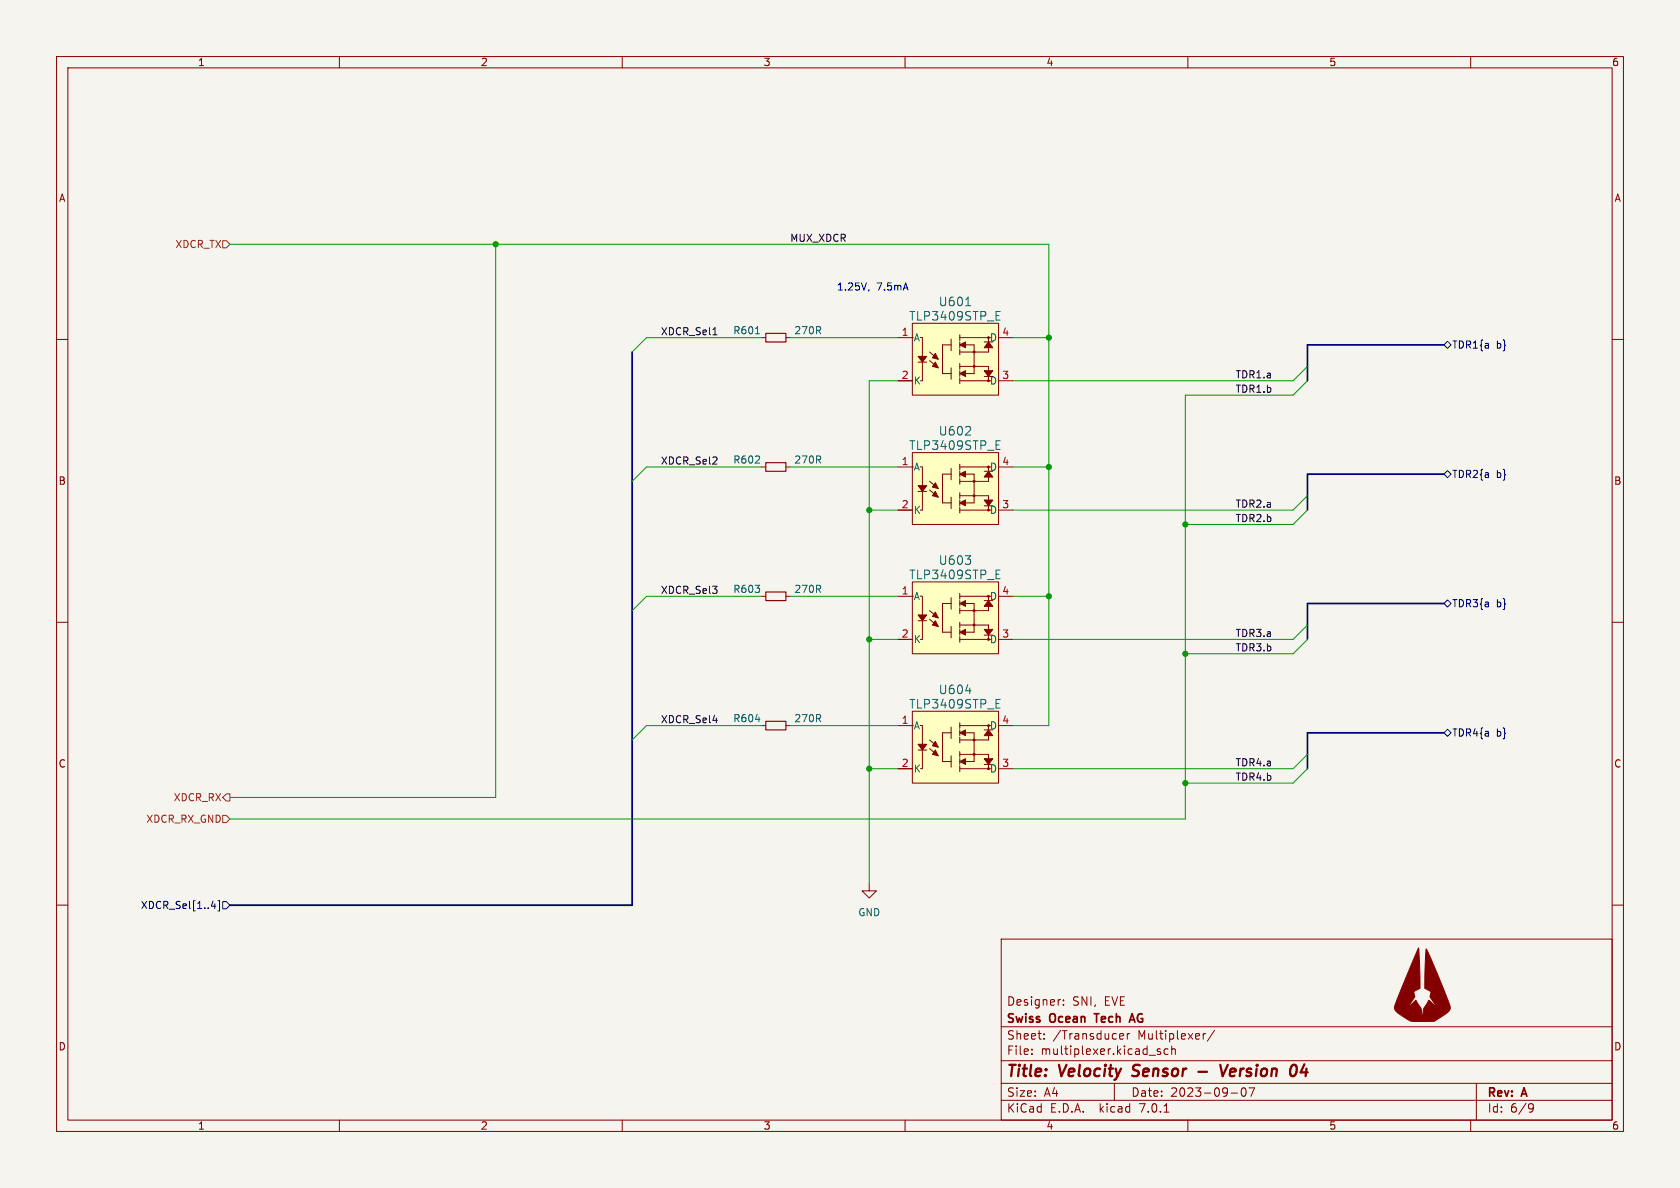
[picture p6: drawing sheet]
<svg xmlns="http://www.w3.org/2000/svg" width="297mm" height="210mm" viewBox="0 0 297 210" stroke-linecap="round" stroke-linejoin="round" font-family="sans-serif">
<path d="M0 0h297v210h-297z" fill="#f5f4ef" stroke="#f5f4ef" stroke-width=".18"/>
<g fill="none" stroke="#840000" stroke-width=".18">
<path d="M10 10h277v190h-277zM12 12h273v186h-273zM60 10v2M110 10v2M160 10v2M210 10v2M260 10v2M10 60h2M134.6 59.7h.8M138.9 59.7h.8M158.7 59.7h2.6M161.3 57.2h15.2v12.7h-15.2z"/>
<path d="M163.1 59.7v3.3M168.1 59.9v2.1M169.7 59.2v1M169.7 59.7h5M176.5 59.7h2.6M285 60h2M158.7 67.3h2.6M162.3 64h1.5M163.1 64v3.3M164.3 63.8l1.6 1.2M164.3 62.2l1.6 1.3M168.1 61h-1.5v5h1.5"/>
<path d="M168.1 65v2.1M169.7 60.5v1M169.7 61.7v1M169.7 64.3v1M169.7 65.5v1M169.7 66.8v1M169.7 64.8h5.1v.7M169.7 67.3h5M170.7 61h1.5v5h-1.5M174 66.5h1.5M174 60.5h1.5M174.8 61.5v.7h-5.1"/>
<path d="M176.5 67.3h2.6M134.6 82.6h.8M138.9 82.6h.8M158.7 90.2h2.6M158.7 82.6h2.6M161.3 80h15.2v12.7h-15.2zM162.3 86.9h1.5M163.1 82.6v3.3M163.1 86.9v3.3M164.3 86.6l1.6 1.3M164.3 85.1l1.6 1.3M168.1 83.8h-1.5v5.1h1.5"/>
<path d="M168.1 82.8v2M168.1 87.9v2M169.7 90.2h5M169.7 82v1.1M169.7 83.3v1M169.7 84.6v1M169.7 87.1v1M169.7 88.4v1M169.7 89.7v1M169.7 87.6h5.1v.8M169.7 82.6h5M170.7 83.8h1.5v5.1h-1.5"/>
<path d="M174 89.4h1.5M174 83.3h1.5M174.8 84.3v.8h-5.1M176.5 90.2h2.6M176.5 82.6h2.6M10 110h2M134.6 105.4h.8M138.9 105.4h.8M158.7 113h2.6M158.7 105.4h2.6M161.3 102.9h15.2v12.7h-15.2zM162.3 109.7h1.5"/>
<path d="M163.1 105.4v3.3M163.1 109.7v3.3M164.3 109.5l1.6 1.2M164.3 108l1.6 1.2M168.1 106.7h-1.5v5.1h1.5M168.1 105.7v2M168.1 110.7v2.1M169.7 104.9v1M169.7 106.2v1M169.7 107.4v1.1M169.7 110v1M169.7 111.3v1"/>
<path d="M169.7 112.5v1M169.7 110.5h5.1v.8M169.7 113h5M169.7 105.4h5M170.7 106.7h1.5v5.1h-1.5M174 112.3h1.5M174 106.2h1.5M174.8 107.2v.8h-5.1M176.5 113h2.6M176.5 105.4h2.6M285 110h2M134.6 128.3h.8"/>
<path d="M138.9 128.3h.8M158.7 135.9h2.6M158.7 128.3h2.6M161.3 125.7h15.2v12.7h-15.2zM162.3 132.6h1.5M163.1 128.3v3.3M163.1 132.6v3.3M164.3 132.3l1.6 1.3M164.3 130.8l1.6 1.3M168.1 129.5h-1.5v5.1h1.5M168.1 128.5v2.1M168.1 133.6v2"/>
<path d="M169.7 127.8v1M169.7 129v1M169.7 130.3v1M169.7 132.8v1.1M169.7 134.1v1M169.7 135.4v1M169.7 133.4h5.1v.7M169.7 135.9h5M169.7 128.3h5M170.7 129.5h1.5v5.1h-1.5M174 135.1h1.5M174 129h1.5"/>
<path d="M174.8 130v.8h-5.1M176.5 135.9h2.6M176.5 128.3h2.6M10 160h2M153.7 156.2v1.3h1.2l-1.2 1.3-1.3-1.3h1.3M285 160h2M177 166h108v32h-108zM187.4 176.7h.1M188 177.6v.1M188 176.8v.1M60 198v2M110 198v2"/>
<path d="M160 198v2M177 194.5h108M177 191.5h108M177 187.5h108M177 181.5h108M182.4 186.3v.1M182.4 185.5v.1M184.6 183.6v.1M184.6 182.8v.1M197 191.5v3M198 183.6h.6M198 182.8l.4-.1 .2 .4-.7 .1"/>
<path d="M199.3 182.7v1M199.7 182.7l-.3 .1-.1 .2M204.6 185.7l.6 .4-.2 .3-.4-.1M205.1 185.5l-.3-.1-.2 .2M205.8 196.6h.8M206.5 185.5l-.4-.1-.3 .3v.4l.1 .2h.6M207.1 185.5l.3-.1 .3 .1 .1 .9M207.1 184.9v1.5M210 198v2M212.7 182.7v1M213.1 182.7l-.2 .1-.2 .2M214.7 182.1l-1.3 2"/>
<path d="M217.6 193.2h1.2M219.6 192.4l.2-.1a.81 .81 0 0 1 .6 .6 .81 .81 0 0 1-.3 .8l-.2 .1a.81 .81 0 0 1-.6-.6 .81 .81 0 0 1 .3-.8zM220.8 192.3h1l-.7 1.5M260 198v2M261 191.5v6.5M270.5 195.1l.5 .1a.99 .99 0 0 1-.4 1.4h-.2M271.1 195.7l-.2 .3h-.4"/>
</g>
<path d="M200.1 190.1l.3 .1M211.9 189.5h1.5M215.7 188.2l.4 2 1-2M228.9 188.2a1.3 1.3 0 0 1-.1 1.9" fill="none" stroke="#840000" stroke-width=".4"/>
<path d="M193.4 179.2h.9M199.6 180.7l.5-1.5 .5 1.5M199.8 180.3h.7" fill="none" stroke="#840000" stroke-width=".3"/>
<g fill="#840000" stroke="#840000" stroke-width=".18">
<path d="M250.8 167.6l.2 7.1-1.1 .6 .2 .9-1.4 2.2 1.6-1.6 .2 .4a3.6 3.6 0 0 1 .9 2.8l.1-.1a4.3 4.3 0 0 1 1.2-3.1l1.6 1.6-1.5-2.2 .2-.9-1.1-.6 .2-7 3.1 7.2a11.5 11.5 0 0 1 1.2 3.4l-.4 .6-2.5 1.7h-2a4.2 4.2 0 0 1-2.4-.2l-.2-.2a5.9 5.9 0 0 1-2.3-1.9l-.1-.3 .6-1.5z"/>
<path d="M162.3 85.9h1.5l-.7 1z"/>
<path d="M165.4 86.9l.5 1-1.1-.3z"/>
<path d="M165.4 85.3l.5 1.1-1.1-.3z"/>
<path d="M169.7 88.9l1-.5v1z"/>
<path d="M169.7 83.8l1-.5v1z"/>
<path d="M174 88.4h1.5l-.7 1z"/>
<path d="M174.8 83.3l.7 1h-1.5z"/>
<path d="M162.3 131.6h1.5l-.7 1z"/>
<path d="M165.4 132.6l.5 1-1.1-.2z"/>
<path d="M165.4 131.1l.5 1-1.1-.3z"/>
<path d="M169.7 134.6l1-.5v1z"/>
<path d="M169.7 129.5l1-.5v1z"/>
<path d="M174 134.1h1.5l-.7 1z"/>
<path d="M174.8 129l.7 1h-1.5z"/>
<path d="M162.3 108.7h1.5l-.7 1z"/>
<path d="M165.4 109.7l.5 1-1.1-.2z"/>
<path d="M165.4 108.2l.5 1-1.1-.2z"/>
<path d="M169.7 111.8l1-.5v1z"/>
<path d="M169.7 106.7l1-.5v1z"/>
<path d="M174 111.3h1.5l-.7 1z"/>
<path d="M174.8 106.2l.7 1h-1.5z"/>
<path d="M162.3 63h1.5l-.7 1z"/>
<path d="M165.4 64l.5 1-1.1-.2z"/>
<path d="M165.4 62.5l.5 1-1.1-.3z"/>
<path d="M169.7 66l1-.5v1z"/>
<path d="M169.7 61l1-.5v1z"/>
<path d="M174 65.5h1.5l-.7 1z"/>
<path d="M174.8 60.5l.7 1h-1.5z"/>
</g>
<g fill="#ffffc2" stroke="#ffffc2" stroke-width=".18">
<path d="M161.3 80h15.2v12.7h-15.2z"/>
<path d="M161.3 125.7h15.2v12.7h-15.2z"/>
<path d="M161.3 102.9h15.2v12.7h-15.2z"/>
<path d="M161.3 57.2h15.2v12.7h-15.2z"/>
</g>
<g fill="none" stroke="#840000" stroke-width=".25">
<circle cx="172.2" cy="64.8" r=".13"/>
<circle cx="172.2" cy="62.2" r=".13"/>
<circle cx="172.2" cy="87.6" r=".13"/>
<circle cx="172.2" cy="85.1" r=".13"/>
<circle cx="172.2" cy="110.5" r=".13"/>
<circle cx="172.2" cy="108" r=".13"/>
<circle cx="172.2" cy="133.4" r=".13"/>
<circle cx="172.2" cy="130.8" r=".13"/>
</g>
<g fill="none" stroke="#006464" stroke-width=".18">
<path d="M133.6 59h.7M170.7 54h.9M176.1 55.8h.5M176.1 56.6h.7M176.1 55.1h.7M176.1 78.6h.5M176.1 79.4h.7M176.1 77.9h.7M176.1 101.5h.5M176.1 102.3h.7M176.1 100.8h.7M170.7 122.1h1"/>
<path d="M176.1 124.4h.5M176.1 125.2h.7M176.1 123.6h.7"/>
</g>
<path d="M135.4 58.9h3.5v1.6h-3.5zM135.4 81.8h3.5v1.5h-3.5zM135.4 104.6h3.5v1.6h-3.5zM135.4 127.5h3.5v1.5h-3.5z" fill="none" stroke="#840000" stroke-width=".2"/>
<path d="M39.4 42.5h.6l.6 .7-.6 .6h-.6zM39.4 144.1h.6l.6 .7-.6 .6h-.6zM40 140.3h.6v1.3h-.6l-.6-.6z" fill="none" stroke="#725600" stroke-width=".18"/>
<path d="M255.3 61l.6-.7 .6 .7-.6 .6zM255.3 83.8l.6-.6 .6 .6-.6 .7zM255.3 106.7l.6-.7 .6 .7-.6 .6zM255.3 129.5l.6-.6 .6 .6-.6 .7zM38 159.8v.8M38.5 159.2h.3v1.8h-.3M39.4 159.4h.6l.6 .6-.6 .7h-.6zM37.4 160.2h.8" fill="none" stroke="#000084" stroke-width=".18"/>
<path d="M126 59.2h.8" fill="none" stroke="#0f0f0f" stroke-width=".18"/>
<path d="M153.6 51.2l-.1 .3" fill="none" stroke="#0000c2" stroke-width=".18"/>
<path d="M111.8 62.2v97.8h-71.2M255.3 61h-24.2v6.3M255.3 83.8h-24.2v6.4M255.3 106.7h-24.2v6.3M255.3 129.5h-24.2v6.4" fill="none" stroke="#000084" stroke-width=".3"/>
<g fill="none" stroke="#009600" stroke-width=".18">
<path d="M40.6 43.2h144.8v85.1h-6.3M87.6 43.2v97.8h-47M134.6 59.7h-20.3l-2.5 2.5M139.7 59.7h19M179.1 59.7h6.3M158.7 67.3h-5v88.9M231.1 67.3l-2.5 2.6h-19.1v74.9h-168.9M231.1 64.8l-2.5 2.5h-49.5M134.6 82.6h-20.3l-2.5 2.5M139.7 82.6h19M153.7 90.2h5M179.1 82.6h6.3"/>
<path d="M231.1 90.2l-2.5 2.5h-19.1M231.1 87.6l-2.5 2.6h-49.5M134.6 105.4h-20.3l-2.5 2.6M139.7 105.4h19M153.7 113h5M179.1 105.4h6.3M231.1 113l-2.5 2.6h-19.1M231.1 110.5l-2.5 2.5h-49.5M134.6 128.3h-20.3l-2.5 2.5M139.7 128.3h19M153.7 135.9h5M231.1 133.4l-2.5 2.5h-49.5"/>
<path d="M231.1 135.9l-2.5 2.5h-19.1"/>
</g>
<g fill="#009600" stroke="#009600" stroke-width=".18">
<circle cx="209.5" cy="138.4" r=".46"/>
<circle cx="209.5" cy="115.6" r=".46"/>
<circle cx="185.4" cy="105.4" r=".46"/>
<circle cx="153.7" cy="135.9" r=".46"/>
<circle cx="153.7" cy="113" r=".46"/>
<circle cx="209.5" cy="92.7" r=".46"/>
<circle cx="185.4" cy="82.6" r=".46"/>
<circle cx="153.7" cy="90.2" r=".46"/>
<circle cx="87.6" cy="43.2" r=".46"/>
<circle cx="185.4" cy="59.7" r=".46"/>
</g>
<g font-size="2.8" fill="#840000">
<text x="178" y="190.8">Title:</text>
<text x="187.4" y="190.8">Velocity</text>
<text x="201" y="190.8">Sensor</text>
<text x="217.7" y="190.8">Version</text>
<text x="230.6" y="190.8">04</text>
</g>
<g font-size="2.1" fill="#006464">
<text x="160.7" y="56.8">TLP3409STP_E</text>
<text x="165.9" y="54.3">U601</text>
<text x="165.9" y="77.2">U602</text>
<text x="160.7" y="79.7">TLP3409STP_E</text>
<text x="165.9" y="100">U603</text>
<text x="160.7" y="102.6">TLP3409STP_E</text>
<text x="160.7" y="125.4">TLP3409STP_E</text>
<text x="165.9" y="122.9">U604</text>
</g>
<g font-size="2.1" fill="#840000">
<text x="178" y="177.9">Designer:</text>
<text x="189.6" y="177.9">SNI,</text>
<text x="195.2" y="177.9">EVE</text>
<text x="178" y="183.9">Sheet:</text>
<text x="178" y="181.1">Swiss</text>
<text x="185.7" y="181.1">Ocean</text>
<text x="186.2" y="183.9">/Transducer</text>
<text x="194.2" y="181.1">Tech</text>
<text x="200.9" y="181.1">AG</text>
<text x="201.2" y="183.9">Multiplexer/</text>
<text x="178" y="186.6">File:</text>
<text x="184" y="186.6">multiplexer.kicad_sch</text>
<text x="178" y="196.8">KiCad</text>
<text x="178" y="194">Size:</text>
<text x="184.6" y="194">A4</text>
<text x="185.7" y="196.8">E.D.A.</text>
<text x="194.4" y="196.8">kicad</text>
<text x="200" y="194">Date:</text>
<text x="201.5" y="196.8">7.0.1</text>
<text x="206.9" y="194">2023-09-07</text>
<text x="263" y="194.2">Rev:</text>
<text x="263" y="196.8">Id:</text>
<text x="267" y="196.8">6/9</text>
<text x="269.2" y="194.2">A</text>
</g>
<g font-size="1.8" fill="#840000">
<text x="35" y="11.8">1</text>
<text x="85" y="11.8">2</text>
<text x="135" y="11.8">3</text>
<text x="185" y="11.8">4</text>
<text x="235" y="11.8">5</text>
<text x="285" y="11.8">6</text>
<text x="10.4" y="35.8">A</text>
<text x="285.4" y="35.8">A</text>
<text x="10.3" y="85.8">B</text>
<text x="285.3" y="85.8">B</text>
<text x="10.3" y="135.8">C</text>
<text x="285.3" y="135.8">C</text>
<text x="10.3" y="185.8">D</text>
<text x="285.3" y="185.8">D</text>
<text x="35" y="199.8">1</text>
<text x="85" y="199.8">2</text>
<text x="135" y="199.8">3</text>
<text x="185" y="199.8">4</text>
<text x="235" y="199.8">5</text>
<text x="285" y="199.8">6</text>
</g>
<g font-size="1.8" fill="#725600">
<text x="30.9" y="44">XDCR_TX</text>
<text x="30.6" y="141.8">XDCR_RX</text>
<text x="25.7" y="145.6">XDCR_RX_GND</text>
</g>
<g font-size="1.8" fill="#0f0f0f">
<text x="139.7" y="42.8">MUX_XDCR</text>
<text x="116.8" y="59.3">XDCR_Sel1</text>
<text x="218.4" y="69.5">TDR1.b</text>
<text x="218.4" y="67">TDR1.a</text>
<text x="116.8" y="82.2">XDCR_Sel2</text>
<text x="218.4" y="89.8">TDR2.a</text>
<text x="218.4" y="92.4">TDR2.b</text>
<text x="116.8" y="105.1">XDCR_Sel3</text>
<text x="218.4" y="112.7">TDR3.a</text>
<text x="218.4" y="115.2">TDR3.b</text>
<text x="116.8" y="127.9">XDCR_Sel4</text>
<text x="218.4" y="135.5">TDR4.a</text>
<text x="218.4" y="138.1">TDR4.b</text>
</g>
<g font-size="1.8" fill="#0000c2">
<text x="148" y="51.4">1.25V,</text>
<text x="155" y="51.4">7.5mA</text>
</g>
<g font-size="1.8" fill="#006464">
<text x="129.6" y="59.2">R601</text>
<text x="140.4" y="59.2">270R</text>
<text x="161.5" y="60.5">A</text>
<text x="174.9" y="60.5">D</text>
<text x="161.5" y="68.1">K</text>
<text x="174.9" y="68.1">D</text>
<text x="129.6" y="82.1">R602</text>
<text x="140.4" y="82.1">270R</text>
<text x="161.5" y="83.4">A</text>
<text x="174.9" y="83.4">D</text>
<text x="161.5" y="91">K</text>
<text x="174.9" y="91">D</text>
<text x="129.6" y="105">R603</text>
<text x="140.4" y="105">270R</text>
<text x="161.5" y="106.2">A</text>
<text x="174.9" y="106.2">D</text>
<text x="161.5" y="113.9">K</text>
<text x="174.9" y="113.9">D</text>
<text x="129.6" y="127.8">R604</text>
<text x="140.4" y="127.8">270R</text>
<text x="161.5" y="129.1">A</text>
<text x="174.9" y="129.1">D</text>
<text x="161.5" y="136.7">K</text>
<text x="174.9" y="136.7">D</text>
<text x="151.7" y="162.1">GND</text>
</g>
<g font-size="1.8" fill="#a90000">
<text x="159.4" y="59.4">1</text>
<text x="177.1" y="59.4">4</text>
<text x="159.4" y="67.1">2</text>
<text x="177.1" y="67.1">3</text>
<text x="159.4" y="82.3">1</text>
<text x="177.1" y="82.3">4</text>
<text x="159.4" y="89.9">2</text>
<text x="177.1" y="89.9">3</text>
<text x="159.4" y="105.2">1</text>
<text x="177.1" y="105.2">4</text>
<text x="159.4" y="112.8">2</text>
<text x="177.1" y="112.8">3</text>
<text x="159.4" y="128">1</text>
<text x="177.1" y="128">4</text>
<text x="159.4" y="135.6">2</text>
<text x="177.1" y="135.6">3</text>
</g>
<g font-size="1.8" fill="#000084">
<text x="256.7" y="61.8">TDR1{a</text>
<text x="264.5" y="61.8">b}</text>
<text x="256.7" y="84.6">TDR2{a</text>
<text x="264.5" y="84.6">b}</text>
<text x="256.7" y="107.5">TDR3{a</text>
<text x="264.5" y="107.5">b}</text>
<text x="256.7" y="130.4">TDR4{a</text>
<text x="264.5" y="130.4">b}</text>
<text x="24.8" y="160.8">XDCR_Sel[1..4]</text>
</g>
</svg>
